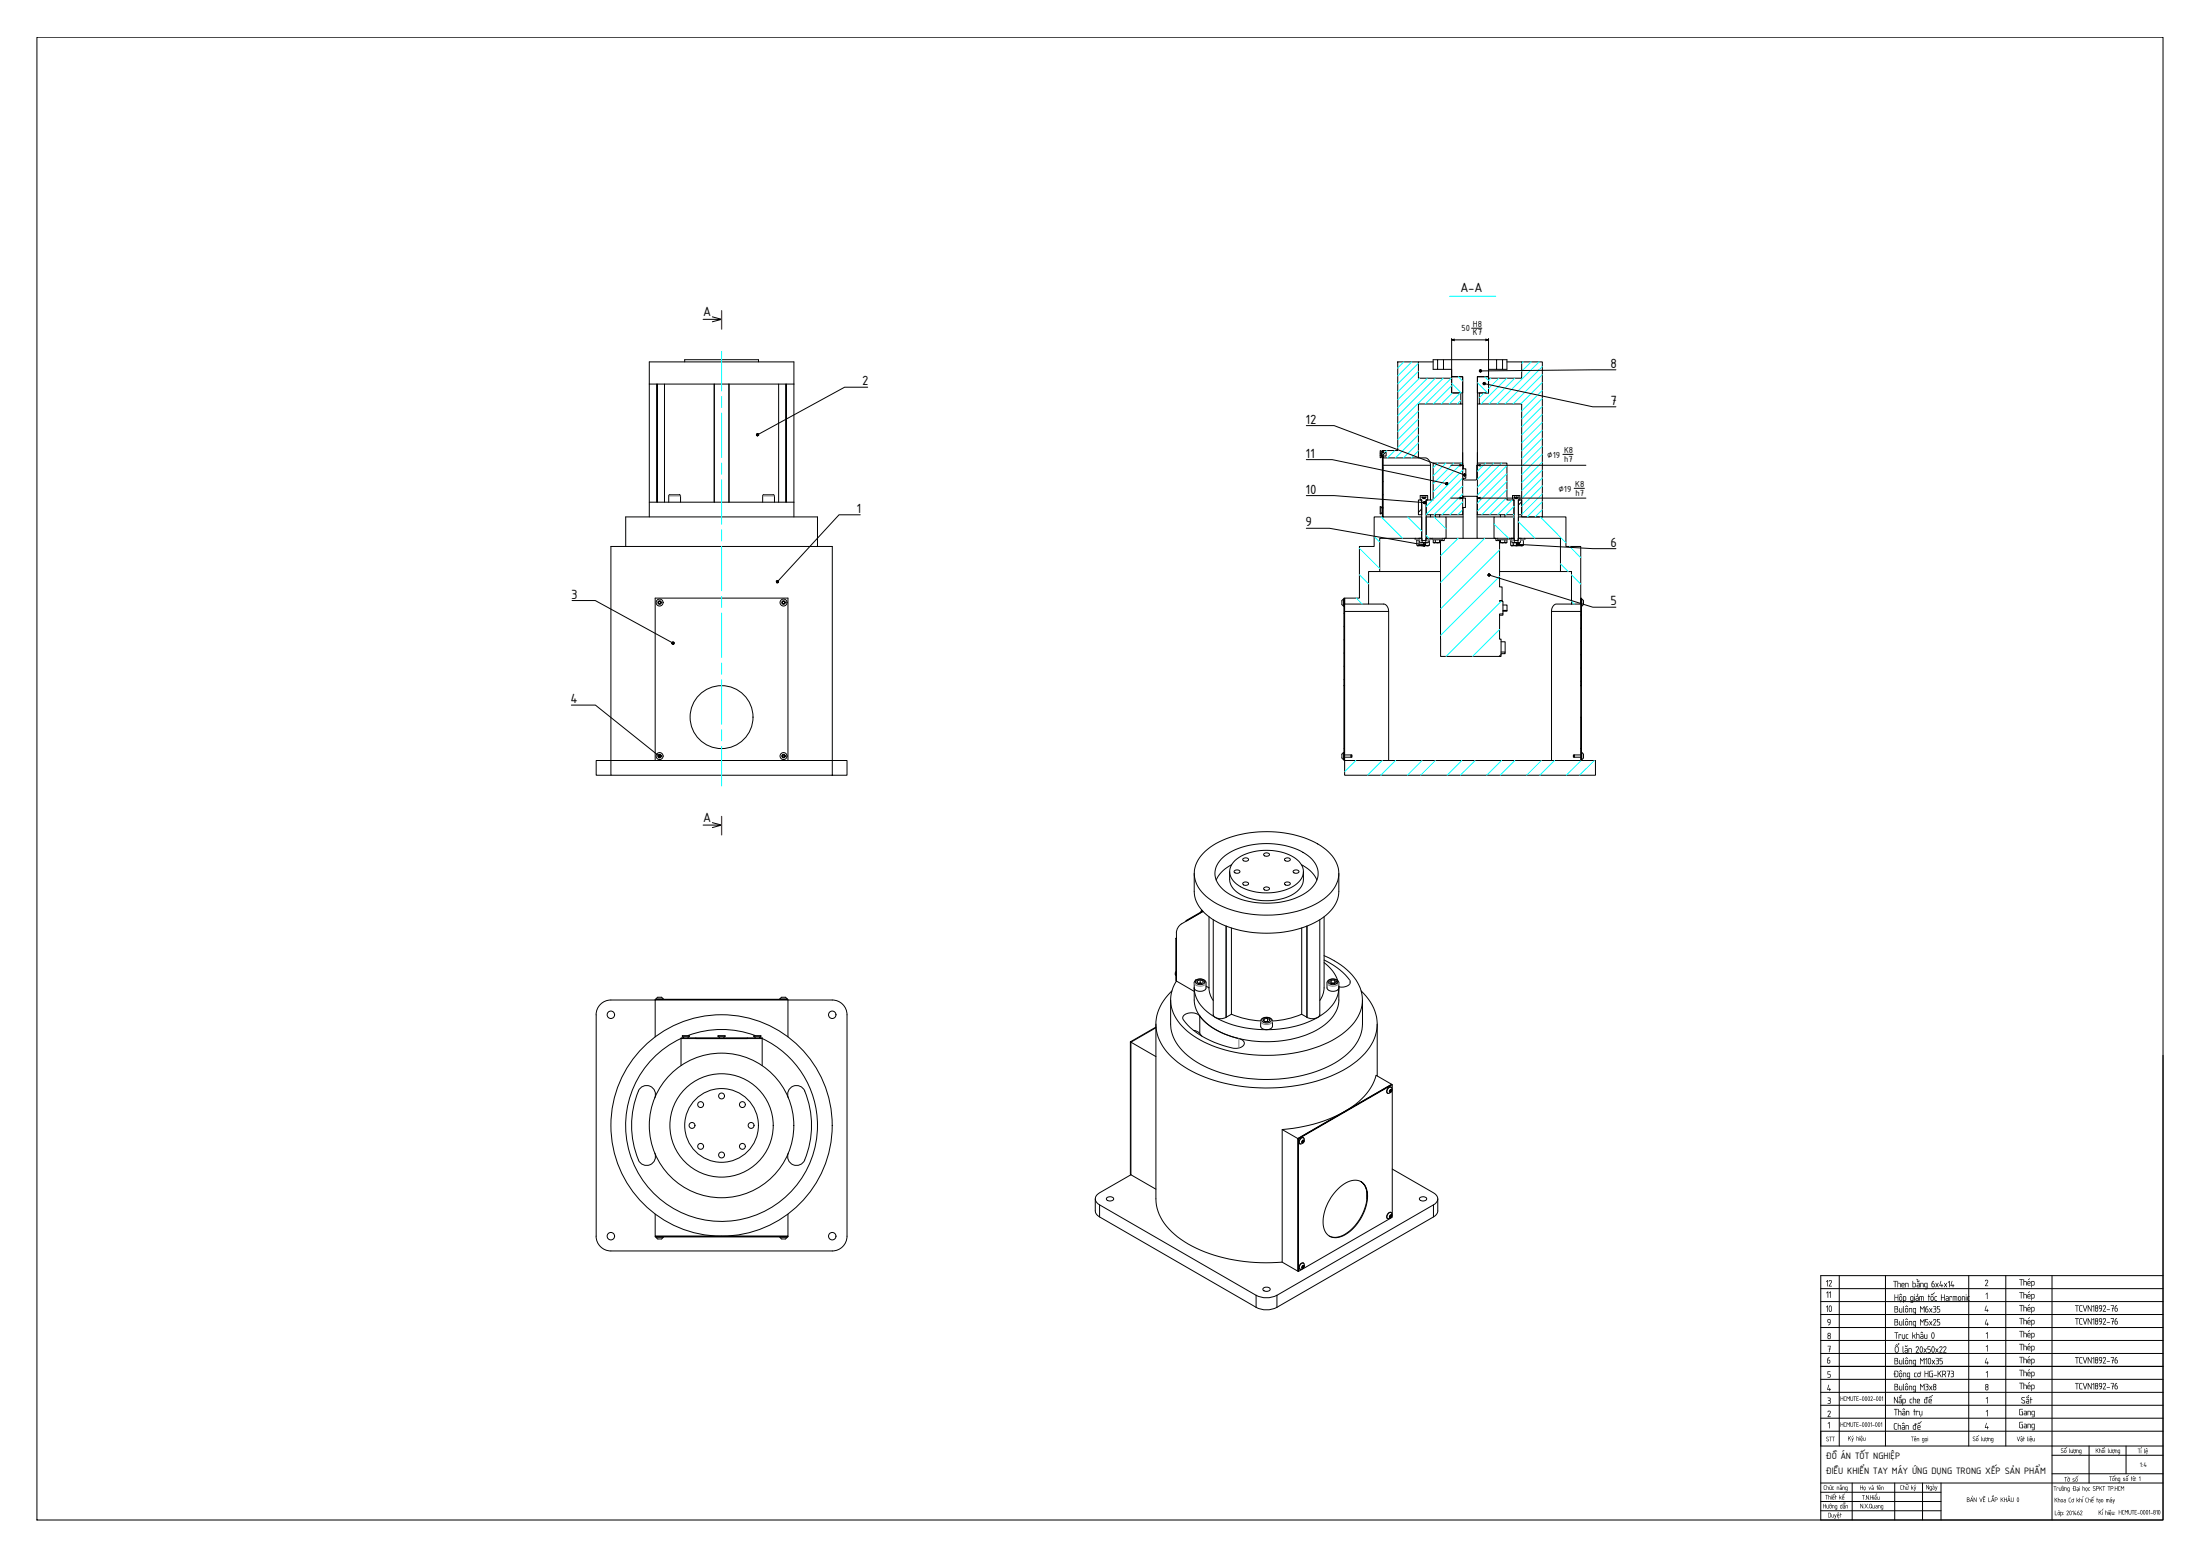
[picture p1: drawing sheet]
<svg xmlns="http://www.w3.org/2000/svg" width="1189mm" height="841mm" viewBox="0 0 1189 841" stroke-linecap="round" stroke-linejoin="round" font-family="sans-serif">
<g fill="none" stroke="#000" stroke-width=".54">
<path d="M20 20h1149v801h-1149zM380 172h10l-5 2M385 171l5 1M795 177h6M370 195v-1h40v1M755 195h12v9h17v8h5v6h-22v29h-20v-4h8zM767 195h7M774 194h3v6h-3zM777 194h3M777 200h3M784 183v29h6v-9h-6M784 184h20"/>
<path d="M786 183l-2 1h2M803 183l1 1h-1M804 183v29h-6v-9h6M809 194h3M809 200h3M812 194h2v6h-2zM814 195h8M873 200h-72M351 207v72M351 207h78M351 207v-12h78v84M359 207v64"/>
<path d="M386 207v64M394 207v64M421 207v64M469 209h-13l-46 26M789 218h1M798 218h1M803 207l58 13h12M804 204h18v-9h11v84h-11v-61h-23v-6h5zM706 230h15l70 26M706 248h14l61 13M746 245v1h1M746 245h1"/>
<path d="M747 246h-1v1l1-1M747 245v1M747 246v33zM747 243v1zM747 244h.1M747 244l-1-1v2h1M747 246h.1M747 244l2 1v1h-2M747 251h26M747 253h.1M747 260h.1M749 244l-3 3"/>
<path d="M767 247h4l2 3v20M784 251h6M789 251h1l-1 1M790 253h2v5h-2M790 244v7M791 253l-1-50h-5l-1-3h-4v-6h29v6h-5v3h-6v56h-7v-1M798 251h59M798 244v7M800 251h-2l2 1M845 245h5M351 271h78M355 271v-64v64"/>
<path d="M361 271v-3l1-1h6v4M412 268l1-1h5v1M412 268v3M419 268v3M425 271v-64v64M465 278h-12l-33 36M706 268h15l48 3M743 279h25v12h-22v18h-6v17h-13v-3h8v-28h8zM746 274v4M746 274l1 1v-1M747 277l-1 1M747 267v1"/>
<path d="M768 270h.1M768 270h-1v8h1M768 270v22h2l1-22h3v-20h16v28h-19M768 275l-1 2M768 269h3h-1zM768 268v1M770 268h-2l-1 2h1M771 268v2M771 268h-1v1M771 268v1M771 279h10v12h-10M773 278v1"/>
<path d="M776 278v1M778 278v1M781 279h10M784 269h8v5h-2M789 269h1h-1M791 269v-1h7v23h10v1h2v25h2v7l-2 1h2v7h-2v13h1v10h-33v-63h2v-1h11M791 274v17M798 279h9M798 278h.1M798 269h59M800 269h-2h2M811 278v1"/>
<path d="M813 278v1M818 279h-11v12h11M818 268h-1v2h1M818 268v1h1h1v-1M818 269h2M818 268h1v1M819 268h2M821 270v22h-3v-22h-4v-20h-16v28h20M821 270h1v8h-1zM821 279h25v16h8v31h-5v-17h-6v-18h-22zM821 270h-1M821 268v2"/>
<path d="M822 271l-1 2M851 264h5M338 295v-16h104v16M706 285h12l51 9M765 291l1 1h1M766 292v2v1M767 291h1v2h-1zM767 292h.1M767 292v2l2 1h-3l1-1M768 293h3M768 293h2M770 294l-1 1 3-1"/>
<path d="M770 291h2l-1 2h-1zM772 293h.1M773 291l-1 1v2l-1 1-1-2M774 291h.1M774 291h5M774 291h2M775 291v2h1M775 293h3M776 291h2M776 291v2h1h1v-2M778 293h1M779 291v1"/>
<path d="M779 291h-1M779 291h.1M791 291h7M809 291h1M810 291h4M810 291h1M810 291v1M811 291h2M811 291v2h1h1v-2M811 293h-1h4h-1M814 291v2M814 291h-1"/>
<path d="M815 291h.1M815 291h-1M816 291h-1l1 1M816 292v2l1 1h-1M817 291h.1M817 291h1v2h-1zM818 293v1l1 1 2-1v-1M818 294l-1 1h5l-1-1M818 293h3M818 293h2M821 294l40 2h12M822 291v2h-2v-2h2"/>
<path d="M824 291l-1 1v2l-1 1 1-1M746 309h32M805 311l56 17h12M810 309h33M309 324h13l41 23M356 325h1v1h-1zM423 325h1v1h-1zM726 324l-1 1v1l1 1M726 324v3M726 327h.1M726 324h.1M727 330h23"/>
<path d="M727 324h-1M727 331h-1M727 338h-1M740 326h8l1 1 1 2v82M812 324h.1M812 332h-2M812 330h2h-2M812 327h2v3M838 330h16M849 326h-8l-2 1-1 2v82M855 327h.1M855 324h.1"/>
<path d="M855 325h-1M855 332h-1M855 339h-1M855 324l1 1v1l-1 1M855 324v3M727 345l-1 1M727 352l-1 1M727 360h-1M811 352h2v1h-2M811 347h2v5M811 354l-1 1M855 346l-1 1"/>
<path d="M855 353l-1 1M726 370v34l1-34M726 370v-47l1 47M726 370h1M727 367h-1M854 370v-47l1 47M854 370h1M854 370v17M855 370v17M855 360l-1 1M855 368h-1M309 381h13l34 27"/>
<path d="M330 411h120v8h-120zM330 419h-8v-8h8v-116h120v116h8v8h-8M354 411v-88h72v88M356 408l1 1h-1zM423 408h1v1h-1zM726 406a2.4 2.4 0 0 0 0 4M726 404v7l1-7M726 407v3M727 411h135v8h-135zM727 408h4v1h-4M727 410h-1M730 408v1"/>
<path d="M851 408v1M854 404v7l1-7M854 404v-17l1 17M854 408h-4v1h4M854 404h1M855 407v3M855 411h-1M855 406l1 1v2l-1 1M380 446h10l-5 1M385 444l5 2M645 472v10a21 21 0 0 0 15 17 60 60 0 0 0 55-4 18 18 0 0 0 8-13v-10M650 461a52 52 0 0 1 42-11 39 39 0 0 1 30 15 15 15 0 0 1-6 20 59 59 0 0 1-63 0 15 15 0 0 1-3-24z"/>
<path d="M660 464a40 40 0 0 1 40-6 16 16 0 0 1 12 15 18 18 0 0 1-14 13 42 42 0 0 1-37-5 11 11 0 0 1-1-17zM664 471v4a13 13 0 0 0 12 10 28 28 0 0 0 27-5l1-4v-5M666 467a18 18 0 0 0-9 8M667 470a1.3 1.3 0 0 1 2 0 1.3 1.3 0 0 1 1 1 1.6 1.6 0 0 1-3-1zM667 465a29 29 0 0 1 35 0 8 8 0 0 1-3 14 30 30 0 0 1-32-2 8 8 0 0 1 0-12zM672 464a1.3 1.3 0 0 1 2-1 1.3 1.3 0 0 1 0 2 1.5 1.5 0 0 1-2-1zM672 477a1.3 1.3 0 0 1 2-1 1.3 1.3 0 0 1 0 2 1.5 1.5 0 0 1-2-1zM683 461a1.4 1.4 0 0 1 2-1 1.4 1.4 0 0 1 0 2 1.6 1.6 0 0 1-2-1zM683 480l1-1a1.2 1.2 0 0 1 1 0 1.2 1.2 0 0 1 0 2 1.6 1.6 0 0 1-2-1zM694 464a1.3 1.3 0 0 1 2-1 1.3 1.3 0 0 1 1 2 1.6 1.6 0 0 1-3-1zM694 477a1.3 1.3 0 0 1 2-1 1.3 1.3 0 0 1 1 2 1.6 1.6 0 0 1-3-1zM699 470a1.4 1.4 0 0 1 2 0 1.4 1.4 0 0 1 1 1h-1a1.5 1.5 0 0 1-2-1z"/>
<path d="M703 467a18 18 0 0 1 9 8M641 497h.1M641 497v1M649 492v1M650 492h-1M650 492l-9 5M650 492l-11 7a6 6 0 0 0-3 5M653 495v39M656 497v51l1 2M713 497v51l-1 2M716 495v39l-1 4-2 2M635 507l1 23"/>
<path d="M636 504v26l9 6M636 507h-1M663 500v49zM665 501v47M703 501v47M706 500v49zM715 516a38 38 0 0 1 20 18 21 21 0 0 1-8 23 74 74 0 0 1-55 12 53 53 0 0 1-35-17 18 18 0 0 1-1-22M716 520a20 20 0 0 1 7 10M716 519a32 32 0 0 1 14 11 5 5 0 0 1-7 3M354 540h72zM355 540v-1h2l1 1M355 540h3"/>
<path d="M355 540h.1M358 540h.1M422 540h3M422 540h.1M422 539v1M423 539h1l1 1M425 540h.1M633 535a23 23 0 0 0 2 37 82 82 0 0 0 57 15 69 69 0 0 0 46-18 23 23 0 0 0-2-34M635 525v2M635 526v1M646 530a2.9 2.9 0 0 1 5 1 2.7 2.7 0 0 1-3 1 2.7 2.7 0 0 1-2-2zM646 529v1"/>
<path d="M647 530l2-1 1 1v1h-1h-2zM647 530v1M649 529v2h-1h1M652 533l1 1M653 534l1 4 2 2M717 531v3a4 4 0 0 0 6 0 19 19 0 0 1-11 16M717 531a3 3 0 0 1 3-2 3 3 0 0 1 3 2v9a22 22 0 0 1-15 18 60 60 0 0 1-55-4 18 18 0 0 1-8-14v-9a3 3 0 0 1 4-2 3 3 0 0 1 3 2v3a4 4 0 0 1-7 0 19 19 0 0 0 12 16M718 530a2.8 2.8 0 0 1 5 1 2.9 2.9 0 0 1-5-1zM718 530l1-1h2l1 1-1 1h-2zM719 529v2h1M719 531h2M720 531h1"/>
<path d="M721 529v2M723 533h1M354 540h-24a8 8 0 0 0-8 8v120a8 8 0 0 0 8 8h120a8 8 0 0 0 8-8v-120a8 8 0 0 0-8-8h-24v20M354 540v20M369 560h4M369 560l1 1M372 559a52 52 0 0 1 36 0M373 560l-1 1M388 560h4M388 560l1 1M392 560l-1 1M407 560h4"/>
<path d="M407 560l1 1M411 560l-1 1M625 555l-14 8v72v-72M625 555l-14 8 14 8M625 553v95a28 28 0 0 0 15 23 88 88 0 0 0 53 11v-72a70 70 0 0 0 44-18l5-6 2-5 8 5-51 29M633 540v13a26 26 0 0 0 16 22 81 81 0 0 0 74-2 25 25 0 0 0 13-20v-13M640 549a7 7 0 0 1 10 2 48 48 0 0 0 21 11 2.3 2.3 0 0 1 1 2 2.3 2.3 0 0 1-2 2 16 16 0 0 1-11-2 36 36 0 0 1-20-14zM645 557l3 1M648 549v9l1 2M657 550a61 61 0 0 0 55 0M663 549a6 6 0 0 1-6 1M665 548l9 2 7 1"/>
<path d="M665 548l-2 1M682 550h1h3l2 1v3a4 4 0 0 1-7 0zM682 550a2.9 2.9 0 0 1 5 1 2.8 2.8 0 0 1-3 2 2.8 2.8 0 0 1-2-2zM683 550h2l1 1v1h-2l-1-1zM683 550v2M685 550v2M685 552h-2M685 552h-1M703 548l-8 2-7 1M703 548l3 1M706 549a6 6 0 0 0 6 1M744 553v28"/>
<path d="M368 576v-15h44v15M369 560v1M376 561a18 18 0 0 0-16 5 52 52 0 0 0-6 79 52 52 0 0 0 79-8 52 52 0 0 0-21-76h-36h28M411 560v1M1169 570v251h-185v-48h185M354 593a5 5 0 0 0-4-7 5 5 0 0 0-6 5 47 47 0 0 0 2 37 5 5 0 0 0 6 1 5 5 0 0 0 2-6M426 593a5 5 0 0 1 4-7 5 5 0 0 1 6 5 47 47 0 0 1-2 37 5 5 0 0 1-6 1 5 5 0 0 1-2-6M750 590h.1M750 588a1.3 1.3 0 0 1 2 0 1.3 1.3 0 0 1 0 2 1.3 1.3 0 0 1-2 0 1.3 1.3 0 0 1 0-2zM751 589v1M751 589h.1M751 589h1"/>
<path d="M752 589l-1 1v-1zM752 587a2.1 2.1 0 0 0-2 1 2.1 2.1 0 0 0 0 2M752 586v72l-50 29M693 610l8 5M701 615l1 72zM701 615l51-29-50 29M702 618h.1M703 615a1.3 1.3 0 0 1 2 0 1.3 1.3 0 0 1-1 2 1.3 1.3 0 0 1-2 1 1.6 1.6 0 0 1 1-3zM704 617h.1M704 616h1a.8 .8 0 0 1 0 1 1 1 0 0 1-2 0zM704 616v1v-1M704 616v1"/>
<path d="M704 616h.1M704 616v1zM704 615a2.1 2.1 0 0 0-2 3M735 638a10 10 0 0 1 4 8 7 7 0 0 0-3-8 7 7 0 0 0-9 1 25 25 0 0 0-11 25 7 7 0 0 0 11 3 26 26 0 0 0 12-21M752 631l23 13a3 3 0 0 1 2 4 3 3 0 0 1-2 3l-85 49M354 656v12h72v-12M592 648v7l2 2M594 651v6l85 49M598 647a2 2 0 0 1 2-1 2 2 0 0 1 2 2 1.9 1.9 0 0 1-3 1 1.9 1.9 0 0 1-1-2zM625 642l-14-7-17 9a3 3 0 0 0-2 4 3 3 0 0 0 2 3l85 49M739 644v4M739 646a25 25 0 0 1-16 22h-5"/>
<path d="M750 658h.1M750 656a1.3 1.3 0 0 1 2-1 1.3 1.3 0 0 1 0 2 1.3 1.3 0 0 1-2 1 1.3 1.3 0 0 1 0-2zM751 657v1M751 657l1-1-1 2zM751 656v1M751 656l1 1M752 655a2.1 2.1 0 0 0-2 1 2.1 2.1 0 0 0 0 2M767 647a2 2 0 0 1 2-1 2 2 0 0 1 2 2 2.2 2.2 0 0 1-4-1zM775 651v6l-85 49M777 648v6l-2 3M354 668h72zM355 668v1h2l1-1"/>
<path d="M355 668h3M355 668h.1M358 668h.1M422 668v1M422 668h3M422 668h.1M425 668l-1 1h-1M425 668h.1M679 700a12 12 0 0 0 11 0M679 700v6M683 696a2 2 0 0 1 2-1 2 2 0 0 1 1 2 2.2 2.2 0 0 1-3-1zM690 700v6"/>
<path d="M693 682l8 5M703 683a1.3 1.3 0 0 1 2 0 1.3 1.3 0 0 1 0 2h-1a1.3 1.3 0 0 1-2 0 1.3 1.3 0 0 1 1-2zM704 684h1a.8 .8 0 0 1 0 1 1 1 0 0 1-2 0zM704 684h1l-1 1zM704 684v1M704 682a2.1 2.1 0 0 0-2 1 2.1 2.1 0 0 0 0 3M705 684h-1M984 696h185M1019 689v92M1064 689v92M1109 689v132M1169 689h-185v92h185"/>
<path d="M679 706a12 12 0 0 0 11 0M984 717h185M984 710h185M984 703h185M984 738h185M984 731h185M984 724h185M984 759h185M984 752h185M984 745h185M984 766h185M1129 781v20"/>
<path d="M1149 781v15M984 801h185M1001 801v20M1024 801v20M1039 801v20M1049 801v20"/>
<circle cx="356" cy="325" r="1.9"/>
<circle cx="356" cy="325" r="1"/>
<circle cx="356" cy="325" r=".6"/>
<circle cx="423" cy="325" r="1.9"/>
<circle cx="423" cy="325" r="1"/>
<circle cx="423" cy="325" r=".6"/>
<circle cx="390" cy="387" r="17"/>
<circle cx="356" cy="408" r="1.9"/>
<circle cx="356" cy="408" r="1"/>
<circle cx="356" cy="408" r=".6"/>
<circle cx="423" cy="408" r="1.9"/>
<circle cx="423" cy="408" r="1"/>
<circle cx="423" cy="408" r=".6"/>
<circle cx="330" cy="548" r="2"/>
<circle cx="450" cy="548" r="2"/>
<circle cx="379" cy="597" r="1.6"/>
<circle cx="390" cy="592" r="1.6"/>
<circle cx="401" cy="597" r="1.6"/>
<circle cx="752" cy="589" r=".8"/>
<circle cx="374" cy="608" r="1.6"/>
<circle cx="379" cy="619" r="1.6"/>
<circle cx="390" cy="608" r="60"/>
<circle cx="390" cy="608" r="39"/>
<circle cx="390" cy="608" r="28"/>
<circle cx="390" cy="608" r="20"/>
<circle cx="401" cy="619" r="1.6"/>
<circle cx="406" cy="608" r="1.6"/>
<circle cx="390" cy="624" r="1.6"/>
<circle cx="752" cy="657" r=".8"/>
<circle cx="330" cy="668" r="2"/>
<circle cx="450" cy="668" r="2"/>
</g>
<g fill="#000" stroke="#000" stroke-width=".54">
<path d="M800 200h1zM802 207v1zM802 207h1zM791 256v1zM820 294h1zM364 347v1zM356 408v1zM356 409h1z"/>
<path d="M800 201v-1zM800 200v1z"/>
<path d="M800 200v1zM800 200v1zM800 200v1z"/>
<path d="M802 207v1zM802 207v1zM802 207v1z"/>
<path d="M409 235h1zM409 235h1zM409 235h1z"/>
<path d="M410 234l-1 1zM409 234v1zM409 234v1z"/>
<path d="M791 257h1zM791 257h1zM791 257h1z"/>
<path d="M791 256v1zM791 256v1zM791 256v1z"/>
<path d="M791 257h1zM791 257l1-1zM792 256l-1 1z"/>
<path d="M769 271l1 1zM769 272h1z"/>
<path d="M770 271v1zM769 271l1 1zM769 271l1 1z"/>
<path d="M770 272v-1zM770 271v1zM770 271v1z"/>
<path d="M781 261h1zM781 261h1zM782 261v1z"/>
<path d="M782 261v1zM782 261v1zM782 261v1z"/>
<path d="M781 261h1zM781 261h1z"/>
<path d="M769 294h1zM769 295l1-1zM770 294l-1 1z"/>
<path d="M770 294v1zM770 294v1z"/>
<path d="M769 294h1zM769 294h1zM769 294h1z"/>
<path d="M420 314v1zM420 314v1zM420 314v1z"/>
<path d="M420 314h1zM420 314h1z"/>
<path d="M804 310l1 1zM804 311h1zM804 311h1z"/>
<path d="M805 310v1zM804 310l1 1zM804 310l1 1z"/>
<path d="M805 310v1zM805 310v1z"/>
<path d="M363 347h1zM363 347h1zM363 348l1-1z"/>
<path d="M364 347l-1 1zM364 347v1zM364 347v1z"/>
<path d="M363 347h1zM363 347h1z"/>
<path d="M356 408v1zM356 408v1zM356 408v1z"/>
<path d="M356 409h1zM356 409h1zM357 408l-1 1z"/>
<circle cx="747" cy="246" r=".1"/>
<circle cx="747" cy="245" r=".1"/>
<circle cx="367" cy="267" r=".1"/>
</g>
<g fill="none" stroke="#808080" stroke-width=".54">
<path d="M361 268h7M412 268h7M765 291h2M766 292h1M767 292h.1M772 291h1M772 292h.1M773 292h-1M774 291h5M809 291h6M816 291h1M816 292h1"/>
<path d="M822 291h2M823 292h-1M645 531a4 4 0 0 0 7 0M723 531a4 4 0 0 1-6 0M729 529v3M681 552a4 4 0 0 0 7 0M669 561v5"/>
</g>
<g fill="none" stroke="#0ff" stroke-width=".54">
<path d="M783 160h25M390 190v21M759 195l-4 4M763 195l-8 8M767 196l-12 11M823 195l-1 1M827 195l-5 6M832 195l-23 23M833 198l-20 20M390 214v6M767 201l-12 11M767 204l-12 12"/>
<path d="M771 204l-16 16M776 204l-21 21M780 204l-25 25M784 204l-14 14M784 208l-9 10M784 207l6 5M785 212l-6 6M788 203l2 3M789 212l-6 6M789 216l-2 2M798 207l6 5M802 212l-3 3"/>
<path d="M802 203l2 2M806 204l-2 2M810 204l-6 6M814 204l-14 14M819 204l-14 14M833 202l-15 16M833 207l-11 11M833 211l-11 11M833 215l-11 11M833 219l-11 12M390 223v24M767 222l-12 11"/>
<path d="M767 226l-12 11M767 231l-12 11M767 235l-13 12M767 239l-9 8M833 224l-11 11M833 228l-11 11M833 232l-11 12M833 237l-11 11M390 250v6M390 259v24M749 243l-2 2M754 243l-4 4"/>
<path d="M767 243l-4 4M777 250l-3 3M781 250l-7 7M786 250l-12 11M790 250l-16 16M790 254l-16 16M790 258l-19 20M799 250h-1M803 250l-5 5M807 250l-9 9M811 250l-13 13M814 251l-16 16"/>
<path d="M814 256l-16 16M833 241l-11 11M833 245l-11 11M833 250l-11 11M833 254l-11 11M833 258l-11 11M746 279l12 12M761 279l7 8M774 270l-3 4M775 279l6 7M790 263l-15 15M790 267l-11 11"/>
<path d="M790 271l-6 7M790 275l-2 3M814 260l-16 16M814 269l-9 9M814 264l-13 14M817 270l-8 8M818 279h.1M818 274l-4 4M818 278h.1M832 279l14 14M833 262l-11 12M833 267l-11 11"/>
<path d="M833 271l-8 8M833 275l-3 4M390 286v6M390 295v24M735 296l11 11M743 290l3 3M771 289l1 2M788 291l-10 9M802 291l-24 24M807 283l8 8M810 297l-32 32M821 282l8 9"/>
<path d="M848 295l6 6M735 310l5 5M810 311l-32 32M843 305l4 4M849 311l5 4M390 322v6M390 331v24M733 323l3 3M811 325l-30 30M849 325l2 1M390 358v6M810 340l-14 15"/>
<path d="M390 367v24M390 394v6M390 403v22M733 411l-6 6M747 411l-8 8M754 411l-8 8M768 411l-7 8M776 411l-8 8M790 411l-8 8M797 411l-8 8M811 411l-8 8M819 411l-8 8"/>
<path d="M833 411l-8 8M840 411l-8 8M854 411l-8 8M862 411l-8 8"/>
</g>
<!-- layer: Nhap -->
<path d="M1109 796h60M1109 786h60M984 806h65M984 811h65M984 816h65" fill="none" stroke="#000" stroke-width=".54"/>
<path d="M994 689v92M1084 689v92" fill="none" stroke="#000" stroke-width=".54"/>
<g fill="#000">
<path d="M1046 693l1 1 1-1-1 1 1 1-1-1-1 1 1-1zM1049 692l-1 2h1h1v1h-1h-1zM1050 693l1 1 1-1v1v1l-1-1-1 1 1-1zM1053 692l1 3-1-3v1zM1055 692l-1 2h1h1v1h-1h-1zM1043 707h1v1v1l-1-1v1v-1zM1043 714h1v1v1l-1-1v1v-1zM1045 706h1v2v1h-1l1-1v-1h-1l1-1zM1045 713h1l-1 3h1h-1l1-3h-1zM1047 706h1h-1v1h1v2h-1l1-1v-1h-1zM1047 713h1h-1v1l1 1v1h-1l1-1v-1h-1zM1053 700h2v1h-1v2z"/>
<path d="M1055 700h3v3l-1-2v2l-1-2-1 2zM1060 700h2v3l-1-2-1 2zM1063 700h1l-1 1v1l1 1-1-1zM1139 707l1 1zM1138 714l2 1zM1141 705h1v2l-1 2v-2l1-2zM1141 712h1v4l-1-2 1-2zM1040 721v2h1v-2v2h-1zM1044 735h1h1l-1 1 1 1-1-1-1 1 1-1zM1046 728l1 1 1-1-1 1 1 2-1-1-1 1v-2zM1046 733l2 1v2l-1 1h-1l1-1v-1h-1l1-1zM1048 733l2 1h-1v1h1l-1 2h-1l2-1-1-1h-1z"/>
<path d="M1048 727h1l1 1-2 2 2 1h-2l1-3h-1zM1050 727h1l1 1-1 2 1 1h-2l1-3h-1zM1139 735l1 1zM1141 733h1v4l-1-2 1-2zM995 754v1h1v-1v3v-1h-1v1zM996 754h2l-1 1v1l1 1-2-1zM998 754l1 1 1-1v3l-1-2v1l-1-1v2zM1000 754l1 2v-2v3l-1-1zM1002 754h1h-1v3v-3zM1003 754h1h-1v1h1l-1 1 1 1h-1zM1005 756h1zM1011 754l1 1-1 1 1 1h-1l1-2z"/>
<path d="M1012 756h2zM1017 755l1-1v3l-1-2zM1040 748h2v3h-2l2-1v-1h-1l1-1zM1043 749h1v1v1l-1-1v1v-1zM1047 740v2l2-2-1 2 1 2-1-2-1 2zM1052 740l2 1v1l-1 2v-2v-1zM1054 740l2 1v2l-1 1h-1l1-1v-1h-1l2-1zM1139 749l1 1zM1141 747h1v2l-1 2v-2l1-2zM990 776h2h-1v3v-3zM995 768v1h1v-1v3v-2h-1v2zM997 768h1l-1 1v1l1 1-2-1z"/>
<path d="M999 776v1l1-1v1v1l-1-1v1zM998 768l1 1 1-1v3l-1-2v1l-1-1v2zM1000 768l1 2v-2v3l-1-1zM1002 768h1l-1 1v2v-2zM1003 768h1l-1 1h1h-1v1l1 1h-1zM1003 776h1v1v1v-1l-1 1zM1005 777v1zM1005 770h1zM1007 777v1h1v-1v1h-1zM1011 769l1-1-1 3v-2zM1012 770h1zM1016 769l1-1v3v-2z"/>
<path d="M1035 762h2v1l-1-1v3zM1037 762l1 2 1-2v3l-2-1zM1042 777v1zM1071 777l1 1v-2h1v2h-1zM1074 777h2v1l-1-1-1 1zM1096 776v2zM1098 777l1 1 1-1v1h-2zM1119 783v1l1 1v-2h1l-1 2h-1zM1120 799h1h-1l1 1h-1h1zM1122 783h1v2v-2h-1v2zM1139 782l1 3zM1140 783v2h1v-2v2h-1z"/>
<path d="M1143 783h1v2v-2h-1v2zM1147 798h1v1v1h-1h1zM1152 798h1h-1v2zM1156 798h1l-1 2v-2zM1159 783v2zM992 807l1 1-1 2zM993 803h1v2l-1-2v2zM994 807v2l1-1v1v1l-1-1v1zM995 817v1v2zM996 803h1v2l-1-2v2zM997 813h2v2l-1-2-1 2zM1006 808h2h-1v2v-2z"/>
<path d="M1008 808l2 1v-1v2l-1-2-1 2zM1011 808v1h1v-1v2v-1h-1v1zM1012 813v2h1v-2v2h-1zM1014 802l1 1-1 2zM1015 813h1v2v-2h-1v2zM1014 808l1 2 1-2v2h-1zM1017 803h1v2l-1-2v2zM1033 802v2l1-1-1 1 1 1-1-1v1zM1034 803l1 1v-1v2h-1h1zM1046 803v1l1-1-1 2v-1zM1081 809v1l2-1-1 1 1 1-1-1-1 1zM1083 809v1h1l1-1-1 2v-1h-1v1z"/>
<path d="M1087 809v2h1v-2v2h-1zM1120 816v2v-2zM1121 816v2l1-1v1h-1zM1124 816h1l-1 2h1h-1l1-1zM1127 809h1h-1v2l1 1-1-1zM1129 809l1 1v2l-1-2v1zM1129 804v1h-1zM1131 803h1h-1l1 1v1h-1h1l-1-1zM1133 809l1 1h-1v2zM1134 816v1l2-1-1 1 1 1-1-1-1 1zM1135 803v1l1-1-1 1 1 1-1-1v1zM1136 803h2h-1v2v-2z"/>
<path d="M1138 816l1 1v1v-1h-1v1zM1138 810h2v1v-1l-1 2v-2h-1v2zM1139 803h1v2v-2zM1142 810v1l1-1-1 2v-1zM1141 817l1 1v-1v1h-1zM1143 803v1h1v-1v2v-1h-1v1zM1145 816v1h1v-1v2v-1h-1v1zM1145 803h1h-1v2h1h-1zM1146 803l1 1 1-1v2v-2l-1 1-1-1v2zM1147 816h1h-1v2h1h-1zM1148 816l1 1 1-1v2v-2l-1 1-1-1v2zM1150 816l1 2 1-2-1 2h-1z"/>
<path d="M1152 816h1v2v-2zM1154 816h1h-1v1h1h-1v1h1h-1zM1155 817h1zM1161 816h1v2v-2zM1162 817h1zM1166 816v2v-2h-1z"/>
<path d="M1098 699l1 1v1h-1v1zM1098 699v2h1v-1z"/>
<path d="M1098 692l1 1v1h-1v1zM1098 692v2h1v-2z"/>
<path d="M1052 700l1 1v2l-2-1 1-1h1zM1052 702h1z"/>
<path d="M1058 701a1.1 1.1 0 0 1 2 0 1.1 1.1 0 0 1-2 0zM1059 701l-1 1h1v-1z"/>
<path d="M1062 700l1 3zM1062 699a.5 .5 0 0 1 1 0 .5 .5 0 0 1-1 0z"/>
<path d="M1098 713l1 1v1h-1v1zM1098 713v2h1v-2z"/>
<path d="M1098 706h1v2h-1v1zM1098 706v2h1v-1z"/>
<path d="M1143 707v1h1v-1zM1143 706l1-1-1 1 1 1v1h-1z"/>
<path d="M1143 714v1h1v-1zM1143 713l1-1-1 1 1 1v2l-1-1z"/>
<path d="M1042 734v2l1 1v-2v-1zM1042 734l1-1v1v3l-1-1z"/>
<path d="M1044 720v2l1 1v-2zM1044 720h1v1v2l-1-1z"/>
<path d="M1044 728v1l1 1v-1zM1044 727h1v1v2v1l-1-1z"/>
<path d="M1098 734l1 1v1h-1v1zM1098 734v2h1v-2z"/>
<path d="M1098 727h1v2h-1v1zM1098 727v2h1v-1z"/>
<path d="M1098 720h1v2h-1v1zM1098 720v2h1v-1z"/>
<path d="M1143 735v1h1v-1zM1143 734l1-1-1 1 1 1v2l-1-1z"/>
<path d="M1007 755v1v-1zM1006 754h1v1v2l-1-1z"/>
<path d="M1008 755v1l1-1zM1008 754l1 1v2l-1-1z"/>
<path d="M1010 754l-1 2h1zM1009 754l1 1v2l-1-1z"/>
<path d="M1014 755l1 1v-1zM1014 754l1 1v2l-1-1z"/>
<path d="M1016 755v1v-1zM1016 754l1 1-1 2-1-1z"/>
<path d="M1040 755l1-1 1 1h-1v3h-1v-2h1zM1040 756v1l1 1v-2z"/>
<path d="M1043 756v1h1zM1042 756h2v1h-1l1 1h-2zM1042 755l1-1 1 1zM1044 754h1z"/>
<path d="M1045 750a.7 .7 0 0 0 1 0 .7 .7 0 0 0-1 0zM1045 748l1-1v1v2v1l-1-1zM1045 748a.5 .5 0 0 0 1 0 .5 .5 0 0 0-1 0z"/>
<path d="M1050 740l1 1v1l1 2-1-1h-1v1zM1050 741v1h1v-1z"/>
<path d="M1098 748h1v1v1h-1v1zM1098 748v2h1v-1z"/>
<path d="M1098 741h1v2h-1v1zM1098 741v2h1v-1z"/>
<path d="M1143 749v1h1v-1zM1143 748l1-1-1 1 1 1v2l-1-1z"/>
<path d="M1001 777v1l1-1-1 2v-1zM1001 776v-1z"/>
<path d="M1005 777h1h1l-1 1h1h-2zM1005 776l1-1v1z"/>
<path d="M1007 769v1v-1zM1006 768l1 1v2l-1-1z"/>
<path d="M1008 769v1l1-1zM1008 768h1v1l-1 2v-1z"/>
<path d="M1010 769v1v-1zM1010 768v1v2l-1-1z"/>
<path d="M1014 769v1v-1zM1014 768v1v2l-1-1z"/>
<path d="M1015 769l1 1v-1zM1015 768l1 1v2l-1-1z"/>
<path d="M1034 769h1h1h-1v3h-1v-2h1zM1034 770v2h1v-2z"/>
<path d="M1037 770l-1 1h2zM1036 770h2v1h-2v1h2h-2zM1036 769l1-1 1 1zM1037 768h1z"/>
<path d="M1039 777h1v2h-1h1l-1-1zM1039 777v1h1v-1z"/>
<path d="M1040 778a1 1 0 0 1 2 0 1 1 0 0 1-2 0zM1041 777l-1 1h1v-1z"/>
<path d="M1073 779a.5 .5 0 0 1 1 0 .5 .5 0 0 1-1 0zM1073 777v1h1v-1zM1073 777h1v1h-1z"/>
<path d="M1076 777h1v2h-1l1-1h-1zM1076 777v1h1v-1z"/>
<path d="M1096 777l1 1zM1096 776a.5 .5 0 0 1 1 0 .5 .5 0 0 1-1 0z"/>
<path d="M1097 777h1zM1097 777h1v1h-1h1h-1zM1097 776h1h-1zM1097 779a.5 .5 0 0 1 1 0 .5 .5 0 0 1-1 0z"/>
<path d="M1098 769h2l-1 4-1-1h1l-1-1zM1098 769v2h1v-2z"/>
<path d="M1098 762h2v3l-1 1-1-1h1l-1-1zM1098 762v2h1v-2z"/>
<path d="M1121 783v2l1-1zM1121 783h1v2h-1z"/>
<path d="M1121 799a1 1 0 0 1 2 0 1 1 0 0 1-2 0zM1122 799v1v-1zM1122 798h1zM1122 798l1-1z"/>
<path d="M1124 783h1v3h-1l1-1h-1zM1124 783v2h1v-2z"/>
<path d="M1142 783v2v-1zM1142 783h1l-1 2h-1z"/>
<path d="M1145 783h1l-1 3v-1h-1zM1145 783v1v1v-2z"/>
<path d="M1149 799a.8 .8 0 0 1 1 0 .8 .8 0 0 1-1 0zM1149 799v1l1-1zM1149 798v-1l1 1z"/>
<path d="M1153 797v1zM1153 799v1l1-1zM1153 799l1-1v2h-1z"/>
<path d="M1160 783h1v1l-1 1h1h-1zM1160 783v-1l1 1z"/>
<path d="M993 818l1 1zM993 818h1v1h-1l1 1-1-1zM993 817h1zM993 820a.5 .5 0 0 1 1 0 .5 .5 0 0 1-1 0z"/>
<path d="M994 813l2-1v3h-2zM995 813v1v1v-2z"/>
<path d="M994 803h1v2h-1v-1h1zM994 804l1 1v-1zM994 802h1v1z"/>
<path d="M995 808l2 1h-1l1 1h-2zM996 808v-1v1zM996 807h1z"/>
<path d="M996 813h1v2h-1v-1h1zM996 814l1 1v-1zM996 812h1v1zM996 812h1z"/>
<path d="M997 803h1v3l-1-1h1l-1-1zM998 803l-1 1 1 1v-2z"/>
<path d="M1011 803h1v2l-1-1h1zM1012 804v1zM1012 802v1z"/>
<path d="M1012 808l1 2zM1012 808a.5 .5 0 0 1 1 0 .5 .5 0 0 1-1 0z"/>
<path d="M1013 809h1zM1013 809h1l-1 1h1h-1zM1013 808l1-1v1zM1014 807v1z"/>
<path d="M1014 813h1v2h-1v-1zM1014 814v1v-1z"/>
<path d="M1015 803l1 1zM1015 803h1v1h-1l1 1h-1zM1015 802h1v1z"/>
<path d="M1016 813h2l-1 2zM1017 813v1v1v-2z"/>
<path d="M1078 809h1v1h-1v1zM1078 809v1h1v-1z"/>
<path d="M1086 809l-1 1h1zM1085 809l1 2h-1zM1085 808h1z"/>
<path d="M1090 809l1 2v-1zM1090 809h1v2h-1z"/>
<path d="M1119 816v2v-1zM1119 816v1v1h-1z"/>
<path d="M1123 817v1l1-1zM1123 816h1l-1 1h1l-1 1z"/>
<path d="M1125 810v2zM1125 809l1-1z"/>
<path d="M1130 810h1zM1130 810h1v1h-1l1 1-1-1zM1131 809h-1zM1131 809l1-1z"/>
<path d="M1133 803h1v1h-1v1zM1133 803v1h1v-1z"/>
<path d="M1134 810h1v1h-1l1-1zM1134 811h1zM1134 812a.5 .5 0 0 1 1 0 .5 .5 0 0 1-1 0z"/>
<path d="M1135 811a1 1 0 0 1 2 0 1 1 0 0 1-2 0zM1136 810v1v-1z"/>
<path d="M1136 817v1zM1136 815h1z"/>
<path d="M1139 817v1zM1139 816a.5 .5 0 0 1 1 0 .5 .5 0 0 1-1 0z"/>
<path d="M1140 817h1zM1140 817h1v1h-1h1h-1zM1140 816h1zM1140 819a.5 .5 0 0 1 1 0 .5 .5 0 0 1-1 0z"/>
<path d="M1140 810h1v1h-1l1-1zM1140 811h1zM1140 809h1z"/>
<path d="M1141 803h1v1h-1v1zM1141 803v1h1v-1z"/>
<path d="M1157 816v1v1zM1157 816h1l-1 2v-1z"/>
<path d="M1159 816v2v-1zM1158 816h1v2l-1-1z"/>
<path d="M1160 816v2l1-2zM1160 816h1l-1 2z"/>
<path d="M1164 817a.5 .5 0 0 0 1 0 .5 .5 0 0 0-1 0zM1164 816h1l-1 2zM1164 816a.5 .5 0 0 0 1 0 .5 .5 0 0 0-1 0z"/>
<path d="M1167 816v2v-1zM1166 816h1v2l-1-1z"/>
<circle cx="1142" cy="805" r=".2"/>
</g>
<path d="M390 168v10M390 441v10" fill="none" stroke="#f00" stroke-width=".72"/>
<g font-size="7.8">
<text x="789" y="158">A-A</text>
<text x="380" y="171">A</text>
<text x="870" y="199">8</text>
<text x="466" y="208">2</text>
<text x="870" y="219">7</text>
<text x="705" y="229">12</text>
<text x="705" y="247">11</text>
<text x="705" y="267">10</text>
<text x="463" y="277">1</text>
<text x="705" y="284">9</text>
<text x="870" y="295">6</text>
<text x="309" y="323">3</text>
<text x="870" y="327">5</text>
<text x="308" y="380">4</text>
<text x="380" y="444">A</text>
</g>
<g font-size="5.4">
<text x="986" y="695">12</text>
<text x="1023" y="695">Then bằng 6x4x14</text>
<text x="1072" y="695">2</text>
<text x="1091" y="694">Thép</text>
<text x="987" y="701">11</text>
<text x="1073" y="702">1</text>
<text x="1091" y="701">Thép</text>
<text x="1023" y="703">Hộp giảm tốc Harmonic</text>
<text x="986" y="709">10</text>
<text x="1023" y="709">Bulông M6x35</text>
<text x="1072" y="709">4</text>
<text x="1091" y="708">Thép</text>
<text x="1121" y="709">TCVN1892-76</text>
<text x="987" y="716">9</text>
<text x="1023" y="716">Bulông M5x25</text>
<text x="1072" y="716">4</text>
<text x="1091" y="715">Thép</text>
<text x="1121" y="716">TCVN1892-76</text>
<text x="987" y="723">8</text>
<text x="1024" y="723">Trục khâu 0</text>
<text x="1073" y="723">1</text>
<text x="1091" y="722">Thép</text>
<text x="987" y="730">7</text>
<text x="1024" y="731">Ổ lăn 20x50x22</text>
<text x="1073" y="730">1</text>
<text x="1091" y="729">Thép</text>
<text x="987" y="737">6</text>
<text x="1023" y="737">Bulông M10x35</text>
<text x="1072" y="737">4</text>
<text x="1091" y="736">Thép</text>
<text x="1121" y="737">TCVN1892-76</text>
<text x="1023" y="744">Động cơ HG-KR73</text>
<text x="1091" y="743">Thép</text>
<text x="987" y="744">5</text>
<text x="1073" y="744">1</text>
<text x="987" y="751">4</text>
<text x="1023" y="751">Bulông M3x8</text>
<text x="1072" y="751">8</text>
<text x="1091" y="750">Thép</text>
<text x="1121" y="751">TCVN1892-76</text>
<text x="987" y="758">3</text>
<text x="1023" y="758">Nắp che đế</text>
<text x="1073" y="758">1</text>
<text x="1092" y="758">Sắt</text>
<text x="987" y="765">2</text>
<text x="1023" y="765">Thân trụ</text>
<text x="1073" y="765">1</text>
<text x="1091" y="764">Gang</text>
<text x="987" y="772">1</text>
<text x="1023" y="772">Chân đế</text>
<text x="1072" y="772">4</text>
<text x="1091" y="772">Gang</text>
<text x="987" y="788">ĐỒ ÁN TỐT NGHIỆP</text>
<text x="987" y="796">ĐIỀU KHIỂN TAY MÁY ỨNG DỤNG TRONG XẾP SẢN PHẨM</text>
</g>
<g font-size="5.1">
<text x="790" y="179">50</text>
<text x="796" y="177">H8</text>
<text x="796" y="181">K7</text>
<text x="845" y="245">K8</text>
<text x="836" y="247">∅19</text>
<text x="845" y="249">h7</text>
<text x="851" y="263">K8</text>
<text x="842" y="266">∅19</text>
<text x="851" y="268">h7</text>
</g>
<g font-size="3.9">
<text x="987" y="779">STT</text>
<text x="1033" y="778">Tên gọi</text>
<text x="1066" y="778">Số lượng</text>
<text x="1090" y="778">Vật liệu</text>
<text x="1113" y="785">Số lượng</text>
<text x="1132" y="785">Khối lượng</text>
<text x="1155" y="785">Tỉ lệ</text>
<text x="1156" y="792">1:4</text>
<text x="1115" y="800">Tờ số</text>
<text x="1140" y="800">Tổng số tờ: 1</text>
<text x="985" y="805">Chức năng</text>
<text x="986" y="810">Thiết kế</text>
<text x="1005" y="805">Họ và tên</text>
<text x="1027" y="805">Chữ ký</text>
<text x="1041" y="805">Ngày</text>
<text x="1110" y="805">Trường Đại học SPKT TP.HCM</text>
<text x="985" y="815">Hướng dẫn</text>
<text x="1005" y="815">N.X.Quang</text>
<text x="1063" y="811">BẢN VẼ LẮP KHÂU 0</text>
<text x="1110" y="812">Khoa Cơ khí Chế tạo máy</text>
<text x="988" y="820">Duyệt</text>
<text x="1110" y="818">Lớp: 201462</text>
</g>
</svg>
